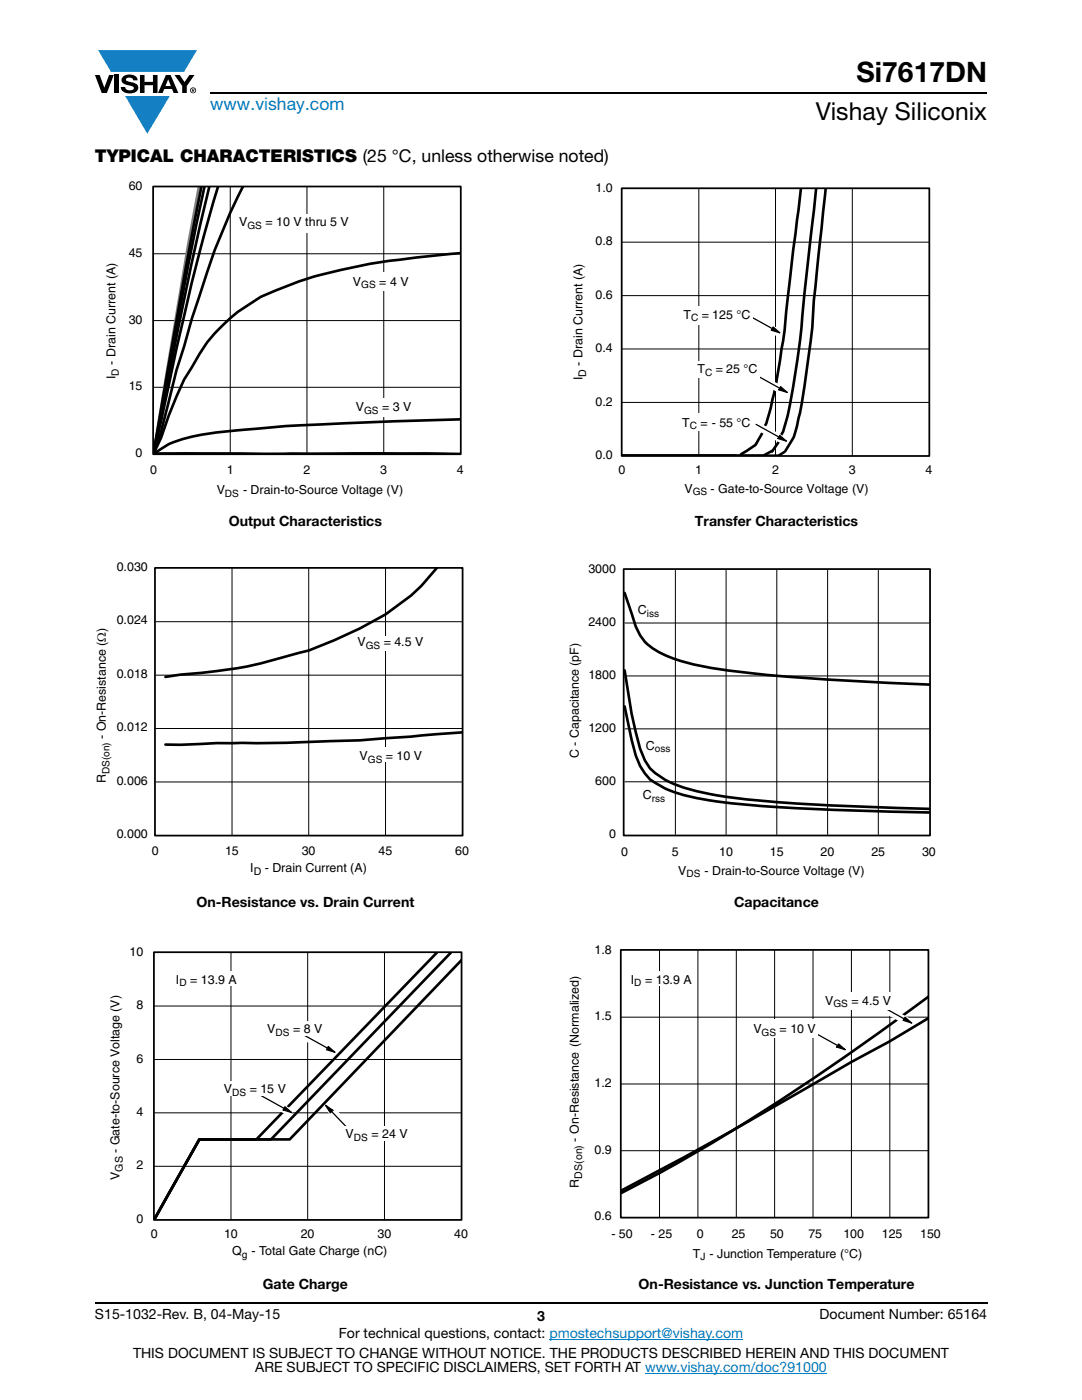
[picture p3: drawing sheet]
<svg xmlns="http://www.w3.org/2000/svg" width="216mm" height="279mm" viewBox="0 0 216 279" stroke-linecap="round" stroke-linejoin="round" font-family="sans-serif">
<g fill="#147fc3">
<path d="M19.6 10h19.7l-2.6 4.3h-1.1h-13.5z"/>
<path d="M25 19.2h8.9l-4.5 7.5z"/>
</g>
<g fill="#000">
<path d="M18.9 15h1l.9 2.5 1-2.5h.9l-1.4 3.6h-1zM22.9 15h.9v3.6h-.9zM24.6 15.3a2.1 2.1 0 0 1 2.8 .3l.1 .4h-.9a.79 .79 0 0 0-.7-.5 .79 .79 0 0 0-.8 .4l.3 .3 1 .2a1.08 1.08 0 0 1 1.2 1 1.08 1.08 0 0 1-1.1 1.2 1.73 1.73 0 0 1-2.4-1.2h.9a.96 .96 0 0 0 .8 .6 .96 .96 0 0 0 .9-.4 1.31 1.31 0 0 0-1.2-.6 1.03 1.03 0 0 1-1.1-.6 1.03 1.03 0 0 1 .2-1.1zM27.9 15h.9v1.3h1.7v-1.3h.9v3.6h-.9v-1.6h-1.7v1.6h-.9zM34.8 15h1.1l.9 1.4 1-1.4h1l-1.5 2.2v1.4h-.9v-1.4z"/>
<path d="M33.6 15.9l.5 1.3h-1.1zM33.1 15l-1.6 3.6h1l.3-.8h1.5l.3 .8h1l-1.6-3.6z"/>
<path d="M38.4 17.8h.2v.2h-.2zM38.3 17.7v.7h.1v-.3l.4 .3-.2-.3 .2-.2-.1-.2z"/>
<path d="M38.1 18a.46 .46 0 0 1 .9 0 .46 .46 0 0 1-.9 0zM37.9 18a.6 .6 0 0 0 1.2 0 .6 .6 0 0 0-1.2 0z"/>
</g>
<path d="M42 18.6h155M18.9 260h178.1" fill="none" stroke="#000" stroke-width=".36"/>
<path d="M109.6 267.3h38.7M128.7 274h36.3" fill="none" stroke="#007ec4" stroke-width=".2"/>
<path d="M20.9 35.8h71.6v63.9h-71.6z" fill="#fff"/>
<path d="M45.9 37.3v53.3M61.2 37.3v53.3M76.6 37.3v53.3M30.6 50.6h61.3M30.6 77.3h61.3M30.6 64h61.3" fill="none" stroke="#000" stroke-width=".2"/>
<path d="M39.7 37.2a2170 2170 0 0 0-9.1 53.4" fill="none" stroke="#7e7e7e" stroke-width=".53"/>
<path d="M40.2 37.2a1782.9 1782.9 0 0 0-9.6 53.4M40.8 37.2a1589.8 1589.8 0 0 0-10.2 53.4M41.8 37.2a1170 1170 0 0 0-11.2 53.4M43.5 37.2l-.9 3.2a455.5 455.5 0 0 0-8.9 36.5l-3.1 13.7M48.5 37.2a136.3 136.3 0 0 0-8.7 21.8l-1.5 4.7-1.6 5.4-1.5 4.8-3.1 12.2-1.5 4.5M91.9 50.5h-.2a159.1 159.1 0 0 0-24.9 3.7 70.8 70.8 0 0 0-14.8 5 33.7 33.7 0 0 0-13.7 14.1l-1.6 2.4-1.5 3.4-1.5 3.8-1.6 4.5-1.5 3.2M91.9 83.7l-25.8 .9a261.3 261.3 0 0 0-26.2 2.2l-2.6 .6a17.3 17.3 0 0 0-6.7 3.2" fill="none" stroke="#000" stroke-width=".53"/>
<path d="M49.9 90.6l-11.8-.1-7.5 .1 43.7-.1 14.2 .1M91.9 90.6l-19.8-.1-9.4 .1" fill="none" stroke="#000" stroke-width=".51"/>
<path d="M30.6 37.2h61.3v53.4h-61.3z" fill="none" stroke="#000" stroke-width=".35"/>
<g fill="#fff">
<path d="M46.9 42.7h23.6v3.7h-23.6z"/>
<path d="M70.6 79.6h12.4v3.6h-12.4z"/>
<path d="M70.1 54.5h12.3v3.6h-12.3z"/>
<path d="M18.9 111.8h74.7v63.4h-74.7z"/>
</g>
<path d="M46.3 113.4v53.3M61.6 113.4v53.3M76.9 113.4v53.3M31 134.7h61.3M31 124.1h61.3M31 156.1h61.3M31 145.4h61.3" fill="none" stroke="#000" stroke-width=".2"/>
<path d="M87.2 113.3a38.7 38.7 0 0 1-15.4 12.1l-5.1 2.4a50.3 50.3 0 0 1-9 3l-1.2 .4a74.6 74.6 0 0 1-16.3 3.1l-4.1 .3-3.1 .5M92.3 146.2a508.4 508.4 0 0 1-37.7 2.1 255 255 0 0 0-18.5 .3h-3.1" fill="none" stroke="#000" stroke-width=".53"/>
<path d="M30.9 113.3h61.4v53.5h-61.4z" fill="none" stroke="#000" stroke-width=".35"/>
<g fill="#fff">
<path d="M70.3 127h15.6v3h-15.6z"/>
<path d="M69.3 149.2h14.9v3h-14.9z"/>
<path d="M21.7 188.6h71.7v62.9h-71.7z"/>
</g>
<path d="M46.1 190.1v53.3M61.4 190.1v53.3M76.7 190.1v53.3M30.8 211.4h61.3M30.8 200.8h61.3M30.8 232.8h61.3M30.8 222.1h61.3" fill="none" stroke="#000" stroke-width=".2"/>
<path d="M87.2 190.1l-36 37.3h-11.4l-9 16M90 190.1l-35.9 37.3h-14.3l-9 16M92.1 191.6l-34.3 35.8h-18l-9 16" fill="none" stroke="#000" stroke-width=".53"/>
<path d="M30.7 190h61.4v53.5h-61.4z" fill="none" stroke="#000" stroke-width=".35"/>
<path d="M33.4 193.8h15.3v2.9h-15.3z" fill="#fff"/>
<path d="M64.4 220.9l1.1-1 5.2 5.3-1.1 1z" fill-rule="evenodd" fill="#fff"/>
<path d="M65 220.6l1.4 1-.5 .5z" fill="#000"/>
<path d="M65 220.6l1.4 1-.5 .5zM66.1 221.8l3.7 3.8" fill="none" stroke="#000" stroke-width=".25"/>
<path d="M67.3 224.7h17.1v2.9h-17.1z" fill="#fff"/>
<path d="M60.8 206l6.4 3.5-.7 1.4-6.5-3.6z" fill-rule="evenodd" fill="#fff"/>
<path d="M65.5 208.9l1.3 1.1-1.6-.5z" fill="#000"/>
<path d="M60.8 206.7l4.6 2.5M65.5 208.9l1.3 1.1-1.6-.5z" fill="none" stroke="#000" stroke-width=".25"/>
<path d="M51.6 203.7h15.3v3h-15.3z" fill="#fff"/>
<path d="M52.1 218l6.5 3.6-.7 1.3-6.5-3.6z" fill-rule="evenodd" fill="#fff"/>
<path d="M56.9 220.9l1.3 1.1-1.7-.5z" fill="#000"/>
<path d="M52.1 218.7l4.6 2.5M56.9 220.9l1.3 1.1-1.7-.5z" fill="none" stroke="#000" stroke-width=".25"/>
<g fill="#fff">
<path d="M43 215.7h15.2v3h-15.2z"/>
<path d="M114.1 36.2h72v63.1h-72z"/>
</g>
<path d="M139.4 37.6v53.4M154.7 37.6v53.4M170.1 37.6v53.4M124.1 59h61.3M124.1 48.3h61.3M124.1 69.6h61.3M124.1 80.3h61.3" fill="none" stroke="#000" stroke-width=".2"/>
<path d="M159.8 37.6l-1.7 13.7-1.8 16.7a117.5 117.5 0 0 1-3.4 16.5l-.3 .6-.3 1-.6 1.1a5.5 5.5 0 0 1-2.8 2.8l-1 .6 .1 .3M162.9 37.6l-1.7 15.2a395.3 395.3 0 0 1-2.9 23.9 40.9 40.9 0 0 1-3 11.6l-1.2 1.8M164.8 37.6l-2.4 22.4a130 130 0 0 1-1.3 12.8l-.5 3.6a68.8 68.8 0 0 1-2.2 10.8l-1.7 2.8" fill="none" stroke="#000" stroke-width=".53"/>
<path d="M124.1 90.9h22.7M154.1 89.9l-1.8 1h-28.2M156.5 90.2l-1.2 .7h-31.2" fill="none" stroke="#000" stroke-width=".51"/>
<path d="M124.1 37.6h61.3v53.4h-61.3z" fill="none" stroke="#000" stroke-width=".35"/>
<path d="M151 74.3l6.5 3.5-.7 1.4-6.5-3.6z" fill-rule="evenodd" fill="#fff"/>
<path d="M155.8 77.2l1.3 1.1-1.7-.5z" fill="#000"/>
<path d="M151 75l4.7 2.5M155.8 77.2l1.3 1.1-1.7-.5z" fill="none" stroke="#000" stroke-width=".25"/>
<path d="M138.2 72h13.4v3.3h-13.4z" fill="#fff"/>
<path d="M149.6 62.4l6.4 3.5-.7 1.4-6.5-3.6z" fill-rule="evenodd" fill="#fff"/>
<path d="M154.3 65.3l1.3 1.1-1.7-.5z" fill="#000"/>
<path d="M149.6 63.1l4.6 2.5M154.3 65.3l1.3 1.1-1.7-.5z" fill="none" stroke="#000" stroke-width=".25"/>
<g fill="#fff">
<path d="M135 61h15.2v3.8h-15.2z"/>
<path d="M135.3 82.6h15.4v3.4h-15.4z"/>
</g>
<path d="M150.9 84l6.4 3.6-.7 1.3-6.5-3.6z" fill-rule="evenodd" fill="#fff"/>
<path d="M155.6 86.9l1.3 1.1-1.7-.5z" fill="#000"/>
<path d="M150.9 84.7l4.6 2.6M155.6 86.9l1.3 1.1-1.7-.5z" fill="none" stroke="#000" stroke-width=".25"/>
<g fill="#fff">
<path d="M113.3 112.3h73.4v63.2h-73.4z"/>
<path d="M126.1 160.9h7v3h-7z"/>
</g>
<path d="M134.8 113.8v52.8M144.9 113.8v52.8M155 113.8v52.8M165.1 113.8v52.8M175.3 113.8v52.8M124.6 134.9h60.8M124.6 124.3h60.8M124.6 156h60.8M124.6 145.5h60.8" fill="none" stroke="#000" stroke-width=".2"/>
<path d="M124.6 118.3l1.4 4.1a10.3 10.3 0 0 0 4.8 7.4 36.2 36.2 0 0 0 12.8 3.8 428.4 428.4 0 0 0 40 2.9l1.8 .1M124.6 133.8l1.4 8.7 1.7 6.9a10.4 10.4 0 0 0 6.9 7.1 67.2 67.2 0 0 0 18.2 3.4 593.7 593.7 0 0 0 32.6 1.5M124.6 141l1.4 6.7a13.7 13.7 0 0 0 3.7 7.8 25.5 25.5 0 0 0 11.1 4.1 244.9 244.9 0 0 0 30.3 2.2l14.3 .3" fill="none" stroke="#000" stroke-width=".53"/>
<path d="M124.4 113.6h61.2v53.1h-61.2z" fill="none" stroke="#000" stroke-width=".35"/>
<g fill="#fff">
<path d="M126.3 117h6.7v2.9h-6.7z"/>
<path d="M113.3 188.2h74.4v63.8h-74.4z"/>
</g>
<path d="M131.6 189.6v53.4M139.3 189.6v53.4M146.9 189.6v53.4M154.6 189.6v53.4M162.2 189.6v53.4M169.9 189.6v53.4M177.6 189.6v53.4M123.9 216.3h61.3M123.9 203h61.3M123.9 229.6h61.3" fill="none" stroke="#000" stroke-width=".2"/>
<path d="M185.2 199a473.6 473.6 0 0 1-53.6 35.1l-7.7 4M185.2 203.2l-7.7 4.6-11.4 6.4a898.3 898.3 0 0 1-34.5 19.4l-7.7 4" fill="none" stroke="#000" stroke-width=".53"/>
<path d="M123.9 189.6h61.4v53.4h-61.4z" fill="none" stroke="#000" stroke-width=".35"/>
<path d="M175.9 200.1l6.4 3.6-.7 1.3-6.5-3.5z" fill-rule="evenodd" fill="#fff"/>
<path d="M180.6 203l1.3 1.2-1.7-.6z" fill="#000"/>
<path d="M175.9 200.8l4.6 2.6M180.6 203l1.3 1.2-1.7-.6z" fill="none" stroke="#000" stroke-width=".25"/>
<g fill="#fff">
<path d="M163.5 198h15.9v3.5h-15.9z"/>
<path d="M124.2 193.8h14.7v3h-14.7z"/>
</g>
<path d="M162.6 205.5l6.5 3.5-.8 1.4-6.4-3.6z" fill-rule="evenodd" fill="#fff"/>
<path d="M167.3 208.4l1.4 1.1-1.7-.5z" fill="#000"/>
<path d="M162.6 206.1l4.6 2.6M167.3 208.4l1.4 1.1-1.7-.5z" fill="none" stroke="#000" stroke-width=".25"/>
<path d="M148.8 203.3h14.4v3.8h-14.4z" fill="#fff"/>
<text font-size="5.6" x="170.9" y="16.4">Si7617DN</text>
<text font-size="4.9" x="162.8" y="24">Vishay Siliconix</text>
<text font-size="3.5" fill="#007ec4" x="42" y="21.9">www.vishay.com</text>
<text font-size="3.5" x="18.9" y="32.3">TYPICAL CHARACTERISTICS (25 °C, unless otherwise noted)</text>
<g font-size="2.8">
<text x="45.7" y="104.9">Output Characteristics</text>
<text x="138.7" y="104.9">Transfer Characteristics</text>
<text x="39.2" y="181.1">On-Resistance vs. Drain Current</text>
<text x="146.5" y="181.1">Capacitance</text>
<text x="52.5" y="257.2">Gate Charge</text>
<text x="127.4" y="257.2">On-Resistance vs. Junction Temperature</text>
<text x="18.9" y="263.3">S15-1032-Rev. B, 04-May-15</text>
<text x="107.2" y="263.6">3</text>
<text x="163.6" y="263.3">Document Number: 65164</text>
<text x="67.6" y="267.1">For technical questions, contact: pmostechsupport@vishay.com</text>
<text x="26.5" y="271">THIS DOCUMENT IS SUBJECT TO CHANGE WITHOUT NOTICE. THE PRODUCTS DESCRIBED HEREIN AND THIS DOCUMENT</text>
<text x="50.9" y="273.8">ARE SUBJECT TO SPECIFIC DISCLAIMERS, SET FORTH AT www.vishay.com/doc?91000</text>
</g>
<g font-size="2.5">
<text x="25.7" y="37.9">60</text>
<text x="118.8" y="38.3">1.0</text>
<text x="47.7" y="45.2">V</text>
<text x="53" y="45.2">= 10 V thru 5 V</text>
<text x="25.7" y="51.3">45</text>
<text x="118.8" y="48.9">0.8</text>
<text x="70.4" y="57">V</text>
<text x="75.7" y="57">= 4 V</text>
<text x="118.8" y="59.6">0.6</text>
<text x="25.7" y="64.6">30</text>
<text x="136.4" y="63.6">T</text>
<text x="140" y="63.6">= 125 °C</text>
<text x="118.8" y="70.3">0.4</text>
<text x="23" y="75.6" transform="rotate(-90 23 75.6)">I</text>
<text x="23" y="72.8" transform="rotate(-90 23 72.8)">- Drain Current (A)</text>
<text x="25.7" y="77.9">15</text>
<text x="116.3" y="75.9" transform="rotate(-90 116.3 75.9)">I</text>
<text x="116.3" y="73" transform="rotate(-90 116.3 73)">- Drain Current (A)</text>
<text x="139.2" y="74.5">T</text>
<text x="142.8" y="74.5">= 25 °C</text>
<text x="71" y="82.1">V</text>
<text x="76.2" y="82.1">= 3 V</text>
<text x="118.8" y="80.9">0.2</text>
<text x="136.1" y="85.1">T</text>
<text x="139.8" y="85.1">= - 55 °C</text>
<text x="27.1" y="91.2">0</text>
<text x="29.9" y="94.6">0</text>
<text x="45.2" y="94.6">1</text>
<text x="60.5" y="94.6">2</text>
<text x="75.9" y="94.6">3</text>
<text x="91.2" y="94.6">4</text>
<text x="118.8" y="91.6">0.0</text>
<text x="123.4" y="94.6">0</text>
<text x="138.7" y="94.6">1</text>
<text x="154" y="94.6">2</text>
<text x="169.4" y="94.6">3</text>
<text x="184.7" y="94.6">4</text>
<text x="43.2" y="98.7">V</text>
<text x="48.5" y="98.7">- Drain-to-Source Voltage (V)</text>
<text x="136.6" y="98.3">V</text>
<text x="141.8" y="98.3">- Gate-to-Source Voltage (V)</text>
<text x="23.3" y="113.9">0.030</text>
<text x="117.4" y="114.4">3000</text>
<text x="23.3" y="124.6">0.024</text>
<text x="117.4" y="125">2400</text>
<text x="127.3" y="122.6">C</text>
<text x="71.3" y="129">V</text>
<text x="76.6" y="129">= 4.5 V</text>
<text x="23.3" y="135.2">0.018</text>
<text x="117.4" y="135.5">1800</text>
<text x="21.1" y="147.5" transform="rotate(-90 21.1 147.5)">- On-Resistance (Ω)</text>
<text x="23.3" y="145.9">0.012</text>
<text x="117.4" y="146.1">1200</text>
<text x="128.9" y="149.6">C</text>
<text x="71.8" y="151.7">V</text>
<text x="77" y="151.7">= 10 V</text>
<text x="115.5" y="151.3" transform="rotate(-90 115.5 151.3)">C - Capacitance (pF)</text>
<text x="21.1" y="156.3" transform="rotate(-90 21.1 156.3)">R</text>
<text x="23.3" y="156.6">0.006</text>
<text x="118.8" y="156.6">600</text>
<text x="128.3" y="159.5">C</text>
<text x="23.3" y="167.2">0.000</text>
<text x="121.5" y="167.2">0</text>
<text x="30.3" y="170.6">0</text>
<text x="44.9" y="170.6">15</text>
<text x="49.9" y="174">I</text>
<text x="52.8" y="174">- Drain Current (A)</text>
<text x="60.2" y="170.6">30</text>
<text x="75.5" y="170.6">45</text>
<text x="90.8" y="170.6">60</text>
<text x="124" y="170.8">0</text>
<text x="134.1" y="170.8">5</text>
<text x="143.5" y="170.8">10</text>
<text x="153.6" y="170.8">15</text>
<text x="163.8" y="170.8">20</text>
<text x="173.9" y="170.8">25</text>
<text x="184" y="170.8">30</text>
<text x="135.3" y="174.5">V</text>
<text x="140.6" y="174.5">- Drain-to-Source Voltage (V)</text>
<text x="25.8" y="190.8">10</text>
<text x="118.6" y="190.3">1.8</text>
<text x="35.1" y="196.3">I</text>
<text x="38" y="196.3">= 13.9 A</text>
<text x="125.9" y="196.3">I</text>
<text x="128.7" y="196.3">= 13.9 A</text>
<text x="27.2" y="201.4">8</text>
<text x="118.6" y="203.6">1.5</text>
<text x="164.6" y="200.5">V</text>
<text x="169.9" y="200.5">= 4.5 V</text>
<text x="53.3" y="206.2">V</text>
<text x="58.5" y="206.2">= 8 V</text>
<text x="150.3" y="206.2">V</text>
<text x="155.6" y="206.2">= 10 V</text>
<text x="27.2" y="212.1">6</text>
<text x="44.7" y="218.2">V</text>
<text x="49.8" y="218.2">= 15 V</text>
<text x="118.6" y="216.9">1.2</text>
<text x="27.2" y="222.7">4</text>
<text x="69" y="227.2">V</text>
<text x="74.1" y="227.2">= 24 V</text>
<text x="115.5" y="227.8" transform="rotate(-90 115.5 227.8)">- On-Resistance (Normalized)</text>
<text x="23.8" y="230.1" transform="rotate(-90 23.8 230.1)">- Gate-to-Source Voltage (V)</text>
<text x="27.2" y="233.4">2</text>
<text x="118.6" y="230.3">0.9</text>
<text x="23.8" y="235.5" transform="rotate(-90 23.8 235.5)">V</text>
<text x="115.5" y="237" transform="rotate(-90 115.5 237)">R</text>
<text x="27.2" y="244">0</text>
<text x="118.6" y="243.6">0.6</text>
<text x="30.1" y="247.1">0</text>
<text x="44.7" y="247.1">10</text>
<text x="46.3" y="250.6">Q</text>
<text x="50.2" y="250.6">- Total Gate Charge (nC)</text>
<text x="60" y="247.1">20</text>
<text x="75.3" y="247.1">30</text>
<text x="90.6" y="247.1">40</text>
<text x="122" y="247">- 50</text>
<text x="129.9" y="247">- 25</text>
<text x="138.3" y="251">T</text>
<text x="139" y="247">0</text>
<text x="141.6" y="251">- Junction Temperature (°C)</text>
<text x="146" y="247">25</text>
<text x="153.6" y="247">50</text>
<text x="161.3" y="247">75</text>
<text x="168.3" y="247">100</text>
<text x="176" y="247">125</text>
<text x="183.6" y="247">150</text>
</g>
<g font-size="2.1">
<text x="117" y="75.2" transform="rotate(-90 117 75.2)">D</text>
<text x="50.6" y="174.7">D</text>
<text x="24.5" y="233.8" transform="rotate(-90 24.5 233.8)">GS</text>
<text x="116.2" y="235.2" transform="rotate(-90 116.2 235.2)">DS(on)</text>
</g>
<g font-size="2">
<text x="49.4" y="45.7">GS</text>
<text x="72.1" y="57.5">GS</text>
<text x="137.9" y="64.1">C</text>
<text x="23.7" y="74.9" transform="rotate(-90 23.7 74.9)">D</text>
<text x="140.7" y="75.1">C</text>
<text x="72.6" y="82.6">GS</text>
<text x="137.6" y="85.6">C</text>
<text x="44.9" y="99.2">DS</text>
<text x="138.2" y="98.8">GS</text>
<text x="129.1" y="123.1">iss</text>
<text x="73" y="129.5">GS</text>
<text x="21.8" y="154.5" transform="rotate(-90 21.8 154.5)">DS(on)</text>
<text x="73.4" y="152.2">GS</text>
<text x="130.7" y="150.2">oss</text>
<text x="130" y="160">rss</text>
<text x="137" y="175.1">DS</text>
<text x="35.8" y="196.8">D</text>
<text x="126.6" y="196.8">D</text>
<text x="166.3" y="201">GS</text>
<text x="55" y="206.7">DS</text>
<text x="152" y="206.7">GS</text>
<text x="46.3" y="218.8">DS</text>
<text x="70.6" y="227.7">DS</text>
<text x="48.3" y="251.1">g</text>
<text x="139.8" y="251.5">J</text>
</g>
</svg>
